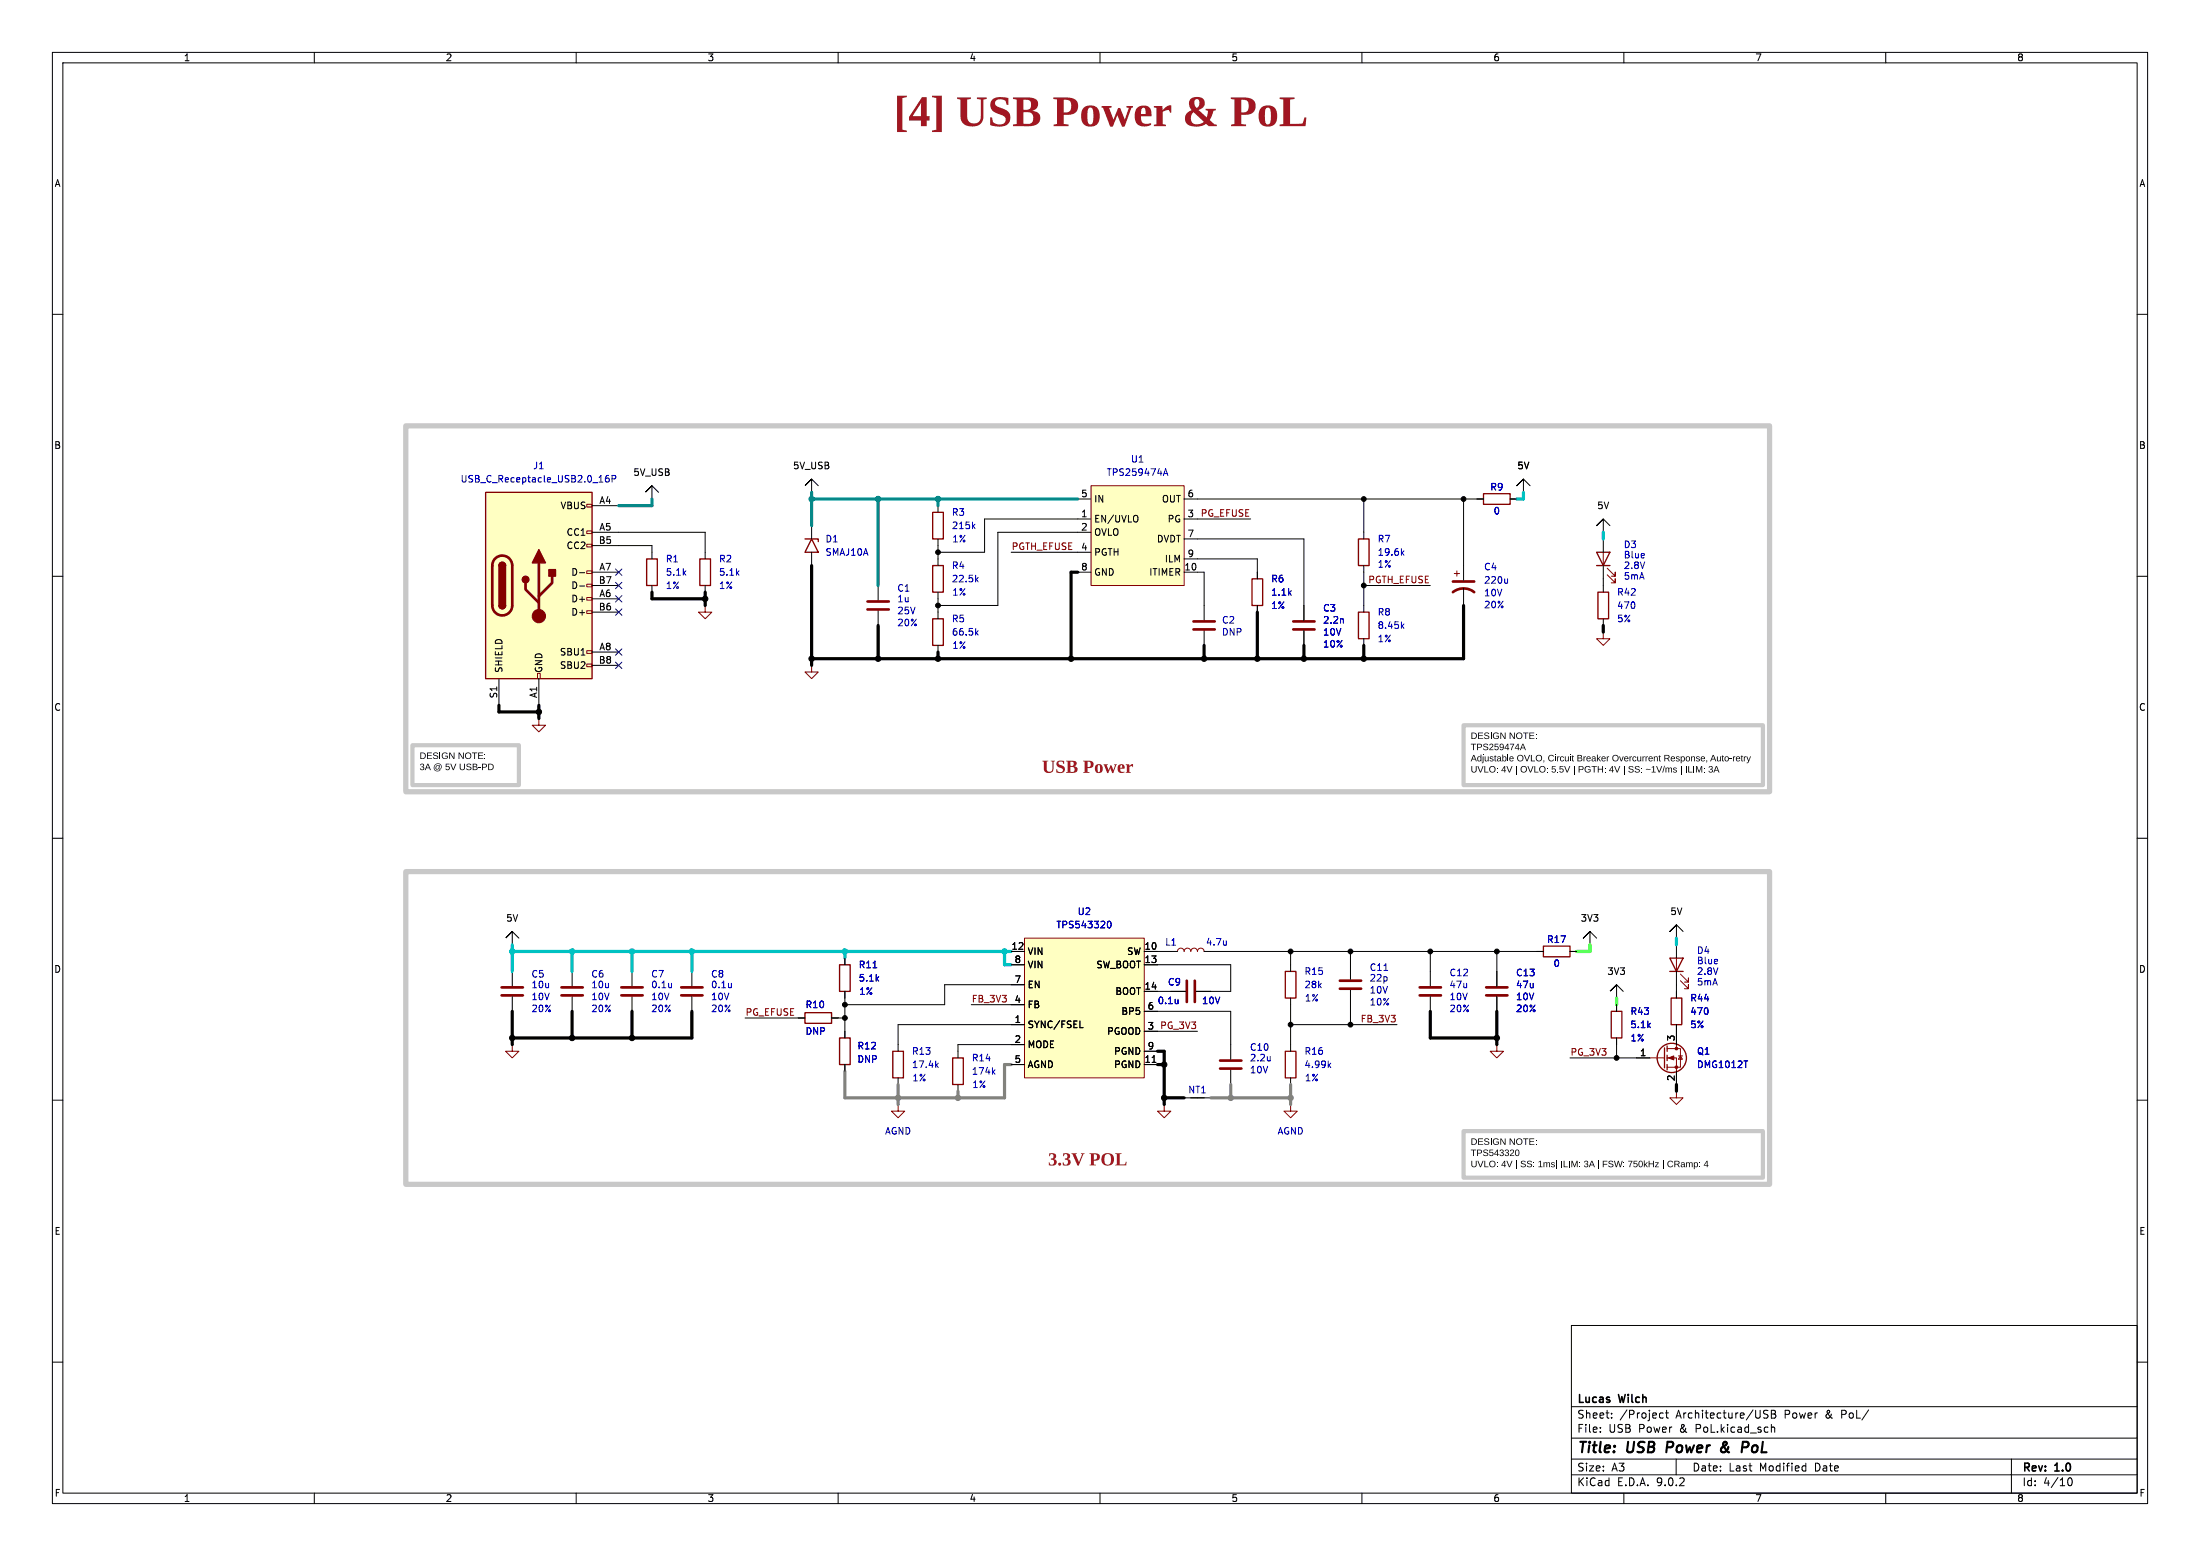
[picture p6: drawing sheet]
<svg xmlns="http://www.w3.org/2000/svg" width="420mm" height="297mm" viewBox="0 0 420 297" stroke-linecap="round" stroke-linejoin="round" font-family="sans-serif">
<g fill="none" stroke="#000" stroke-width=".19">
<path d="M10 10h400v277h-400zM12 12h396v273h-396zM60 10v2M110 10v2M160 10v2M210 10v2M260 10v2M310 10v2M360 10v2M10 60h2M408 60h2M125.7 94l-1.2-1.3-1.3 1.3 1.3-1.3v2.6"/>
<path d="M156.2 92.7l-1.3-1.3-1.2 1.3 1.2-1.3v2.6M179.1 96.5v1.3M10 110h2M154.9 100.3v2.6M154.9 105.4v2.6M179.1 102.9v1.2M179.1 106.7v1.3M179.1 113v1.3M179.1 116.8v1.3M229.9 115.6v2.8M240 109.2v1.3M240 115.6v1.2"/>
<path d="M408 110h2M102.9 137.2h.1M154.9 127h.1M179.1 123.2v1.3M229.9 120.4v2.8M10 160h2M408 160h2M99.1 179.1l-1.3-1.3-1.3 1.3 1.3-1.3v2.5M97.8 199.4h.1M97.8 185.4v2.8M97.8 190.2v2.8M109.2 185.4v2.8"/>
<path d="M109.2 190.2v2.8M120.6 185.4v2.8M120.6 190.2v2.8M132.1 185.4v2.8M132.1 190.2v2.8M152.4 194.3h1.3M158.7 194.3h1.3M161.3 182.9v1.3M161.3 189.2v1.3M161.3 196.9v1.2M223.5 181.6h1.3M223.5 189.2h2.8"/>
<path d="M228.3 189.2h2.8M229.9 181.6h1.2M234.9 199.4v2.8M246.4 184.2v1.2M246.4 190.5v1.3M246.4 199.4v1.3M308.6 191.8v1.2M308.6 198.1v1.3M309.9 189.2l-1.3-1.2-1.3 1.2 1.3-1.2v2.5M10 210h2M161.3 203.2v1.3M171.4 210.8h.1"/>
<path d="M182.9 200.7v1.2M182.9 207v1.3M222.2 210.8h.1M226.1 209.6h5M234.9 204.2v2.8M246.4 205.7v1.3M320 208.3h.1M408 210h2M300 253h108v32h-108zM10 260h2M300 278.5h108M300 274.5h108"/>
<path d="M300 268.5h108M305.5 273.2v.2M305.5 272.5v.1M307.7 270.5v.2M307.7 269.8v.1M316.9 270.6h.6M316.9 269.8h.6M317.9 269.7h.6M318.2 269.2v1.3l.3 .2M320 278.5v3M336.7 269.6l.8 .7-.1 .2-.2 .2-.5-.1M337.5 269.3l-.6-.1-.2 .3"/>
<path d="M338.2 269.2h.5l.2 .1v.3l-.2 .3a.4 .4 0 0 1 .3 .4 .4 .4 0 0 1-.3 .4h-.5zM338.2 269.9h.5M338.2 271.9v1.5M338.2 272.5l.2-.1 .3 .1 .1 .9M344.3 279.8l.4 .1M344.7 279.3v1.5M384 278.5v6.5M408 260h2M60 285v2M110 285v2M160 285v2M210 285v2"/>
<path d="M260 285v2M300 281.5h108M310 285v2M344.7 280.7l-.4 .1M360 285v2M394.7 282.7l.2-.5 .2-.1a.8 .8 0 0 1 .5 .7 .8 .8 0 0 1-.5 .8l-.2-.2-.2-.4"/>
</g>
<path d="M318.3 275.2l-.2 2M328.5 276.8l.1 .2a.53 .53 0 0 0 .9 0M329.5 275.8l-.9 .7M329.6 275.3l-.2-.1a.41 .41 0 0 0-.4 .5l.6 1.1M332.7 275.2l1 .1a.58 .58 0 0 1-.3 1h-.8" fill="none" stroke="#000" stroke-width=".4"/>
<g fill="none" stroke="#840000" stroke-width=".25">
<path d="M178.1 97.8h2v5.1h-2zM153.7 102.9h2.5v.5M154.9 102.9l1.3 2.5h-2.5zM178.1 118.1h2v5.1h-2zM178.1 108h2v5h-2zM239 110.5h2v5.1h-2zM153.7 193.3h5v2h-5zM160.3 184.2h2v5h-2zM160.3 198.1h2v5.1h-2zM245.4 185.4h2v5.1h-2zM307.6 193h2v5.1h-2zM181.9 201.9h2v5.1h-2z"/>
<path d="M227.3 209.6h2.6M245.4 200.7h2v5h-2z"/>
</g>
<g fill="none" stroke="#0000c2" stroke-width=".19">
<path d="M185.8 100.4l.3 .5M186.1 100.1l-.4 .4M186.4 110.6l.3 .5M186.7 110.2l-.4 .5M186.4 120.7l.3 .5M186.7 120.4l-.4 .5M234.1 179.6v.8M128.2 187.7v.8M128.2 188.4l-.1 .1M139.6 187.7v.8M139.6 188.4v.1M166.7 184.7h.7"/>
<path d="M224.9 190.7v.9M224.9 191.5h-.1M234.1 180.3l-.1 .1M189.6 204.6l.3 .4M189.9 204.2l-.4 .5M242.5 201.7v.8M242.5 202.4h-.1M253.7 203.3l.4 .5M254.1 202.9l-.5 .5"/>
</g>
<g fill="none" stroke="#840000" stroke-width=".51">
<path d="M227.8 118.6h4.1M227.8 120.1h4.1M95.8 188.5h4M95.8 190h4M107.2 188.5h4.1M107.2 190h4.1M118.6 188.5h4.1M118.6 190h4.1M130 188.5h4.1M130 190h4.1M226.6 187.2v4.1M228.1 187.2v4.1"/>
<path d="M232.9 202.4h4.1M232.9 204h4.1"/>
</g>
<path d="M102.9 137.2v1.2h1.2l-1.2 1.3-1.3-1.3h1.3M154.9 127v1.3h1.3l-1.3 1.2-1.2-1.2h1.2M97.8 199.4v1.3h1.3l-1.3 1.2-1.3-1.2h1.3M224.8 181.6a.64 .64 0 0 1 .6-.6 .64 .64 0 0 1 .7 .6 .64 .64 0 0 1 .6-.6 .64 .64 0 0 1 .6 .6 .64 .64 0 0 1 .7-.6 .64 .64 0 0 1 .6 .6 .64 .64 0 0 1 .6-.6 .64 .64 0 0 1 .7 .6M171.4 210.8v1.3h1.3l-1.3 1.3-1.2-1.3h1.2M222.2 210.8v1.3h1.3l-1.3 1.3-1.2-1.3h1.2M320 208.3v1.3h1.3l-1.3 1.2-1.2-1.2h1.2" fill="none" stroke="#840000" stroke-width=".19"/>
<path d="M92.7 94h20.3v35.5h-20.3z" fill="#ffffc2"/>
<g fill="none" stroke="#840000" stroke-width=".19">
<path d="M112 96.3h1v.5h-1zM112 101.3h1v.6h-1zM112 103.9h1v.5h-1zM112 109h1v.5h-1zM112 111.5h1v.5h-1zM112 114h1v.6h-1zM112 116.6h1v.5h-1zM102.6 128.5h.5v1h-.5zM112 124.2h1v.5h-1zM112 126.7h1v.6h-1zM306.1 120.7v1.2h1.2l-1.2 1.3-1.3-1.3h1.3M320 182.9v2.5"/>
<path d="M320 199.4v.8M320.8 187.2l1.5 1.5v-.7v.7h-.7M320.8 185.9l1.5 1.6v-.8v.8h-.7M246.4 210.8v1.3h1.2l-1.2 1.3-1.3-1.3h1.3M315 201.9h2.8M318.3 200.2h2.5v3.5h-2.5M318.3 201.9h1.7v2.6M320.4 201.5h.8M320.8 201.5l.4 .7h-.8z"/>
</g>
<g fill="none" stroke="#840000" stroke-width=".25">
<path d="M92.7 94h20.3v35.5h-20.3zM95.2 108a.64 .64 0 0 1 .7-.7 .64 .64 0 0 1 .6 .7M95.2 115.6a.64 .64 0 0 0 .7 .6 .64 .64 0 0 0 .6-.6M318.3 199.6v1.1M318.8 182.9h2.5l-1.3 2.5zM318.8 185.4h2.5M319 190.5h2.1v5.1h-2.1zM317.8 200v3.8M318.3 201.4v1M318.3 203.2v1"/>
<circle cx="319.2" cy="201.9" r="2.79"/>
</g>
<path d="M94.5 106.6a1.9 1.9 0 0 1 2.1-.4 1.9 1.9 0 0 1 1.2 1.8v7.6a1.91 1.91 0 0 1-1.9 1.9 1.91 1.91 0 0 1-1.9-1.9v-7.8l.2-.6zM100.3 111.3v1.2l2.6 2.6M102.9 107.4v10.2M105.4 110v1.3l-2.5 2.5" fill="none" stroke="#840000" stroke-width=".51"/>
<g fill="#840000" stroke="#840000" stroke-width=".25">
<path d="M95.2 108h1.3v7.6h-1.3z"/>
<path d="M95.4 107.5a.64 .64 0 0 1 .7-.1 .64 .64 0 0 1 .4 .6h-1.3z"/>
<path d="M95.2 115.6h1.3a.64 .64 0 0 1-.6 .6 .64 .64 0 0 1-.7-.6z"/>
<path d="M102.9 104.9l1.2 2.5h-2.5z"/>
<path d="M104.8 108.7h1.2v1.3h-1.2z"/>
<circle cx="100.3" cy="110.6" r=".63"/>
</g>
<g fill="#840000" stroke="#840000" stroke-width=".19">
<path d="M318.5 201.9l1-.4v.8z"/>
<circle cx="102.9" cy="117.6" r="1.27"/>
<circle cx="320" cy="200.2" r=".25"/>
<circle cx="320" cy="203.7" r=".25"/>
</g>
<g fill="none" stroke="#000" stroke-width=".19">
<path d="M113 96.5h5.1M292.1 92.7l-1.3-1.3-1.2 1.3 1.2-1.3v2.6M110.6 109.3h1M110.6 111.9h1M113 101.6h5.1M113 104.1h5.1M113 109.2h5.1M113 111.8h5.1M113 114.3h5.1M113 116.8h5.1M95.2 129.5v5.1M102.9 129.5v5.1"/>
<path d="M113 124.5h5.1M113 127h5.1M306.1 120.7h.1M320 180.3v2.6M320 185.4v2.6M320 189.2v1.3M320 195.6v3.8M246.4 210.8h.1M312.4 201.9h2.6M320 204.5v2.5"/>
</g>
<path d="M116.2 90.7l-.4 .1a.86 .86 0 0 0 0 1.2l.4-.1 .1-.4-.2-.3-.4 .1-.1 .2M116.8 91.4h.6l.2-.2-.1-.3-.7-.2v1.3M332.9 202.5h.7" fill="none" stroke="#0000c2" stroke-width=".19"/>
<path d="M208.3 92.7h17.8v19.1h-17.8z" fill="#ffffc2"/>
<path d="M208.3 92.7h17.8v19.1h-17.8zM134.6 115.6v1.2h1.3l-1.3 1.3-1.3-1.3h1.3" fill="none" stroke="#840000" stroke-width=".19"/>
<g fill="none" stroke="#000" stroke-width=".19">
<path d="M205.7 95.3h2.6M205.7 99.1h2.6M217.1 98.4a.9 .9 0 0 1 0 1.2M226.1 95.3h2.5M226.1 99.1h2.5M281.9 95.3h1.3M288.3 95.3h1.3M124.5 105.4v1.3M124.5 111.8v1.2M134.6 115.6h.1M134.6 105.4v1.3M134.6 111.8v1.2"/>
<path d="M167.6 111.8v2.8M167.6 116.6v2.8M205.7 101.6h2.6M205.7 105.4h2.6M205.7 109.2h2.6M226.1 109.2h2.5M226.1 102.9h2.5M226.1 106.7h2.5M321.3 177.8l-1.3-1.3-1.2 1.3 1.2-1.3v2.6"/>
</g>
<path d="M222.1 90.7l.4-1.2 .4 1.2M222.2 90.4h.6" fill="none" stroke="#0000c2" stroke-width=".19"/>
<path d="M283.2 94.2h5.1v2.1h-5.1zM123.4 106.7h2.1v5.1h-2.1zM133.6 106.7h2v5.1h-2z" fill="none" stroke="#840000" stroke-width=".25"/>
<path d="M165.6 114.8h4.1M165.6 116.3h4.1" fill="none" stroke="#840000" stroke-width=".51"/>
<path d="M195.6 179.1h22.8v26.6h-22.8z" fill="#ffffc2"/>
<path d="M277.6 109.5h1M278.1 109v1M306.1 105.4v2.6M306.8 109.7l1.6 1.6v-.8v.8h-.8M306.8 108.5l1.6 1.5v-.8v.8h-.8M195.6 179.1h22.8v26.6h-22.8zM285.7 199.4v1.3h1.3l-1.3 1.2-1.2-1.2h1.2" fill="none" stroke="#840000" stroke-width=".19"/>
<g fill="none" stroke="#000" stroke-width=".19">
<path d="M205.7 99.1h-17.7v6.3h-8.9M228.6 99.1h10.2M228.6 95.3h54.6M260.3 95.3v7.6M279.4 95.3v15.4M288.3 95.3h1.3M118.1 104.1h6.4v1.3M118.1 101.6h16.5v3.8M179.1 104.1v2.6M179.1 114.3v2.5M193 105.4h12.7M205.7 101.6h-15.2v14h-11.4"/>
<path d="M228.6 102.9h20.3v15.5M228.6 106.7h11.4v3.8M228.6 109.2h1.3v6.4M240 115.6v1.2M260.3 108v8.8M260.3 111.8h12.7M279.4 112.3v3.3M306.1 102.9v2.5M306.1 108v5M306.1 118.1v1.3M307.3 100.3l-1.2-1.2-1.3 1.2 1.3-1.2v2.5M248.9 120.4v2.8"/>
<path d="M260.3 121.9v1.3M304.8 179.1l-1.3-1.3-1.2 1.3 1.2-1.3v2.5M142.2 194.3h11.5M158.7 194.3h2.6M161.3 182.9v1.3M161.3 189.2v8.9M185.4 191.8h10.2M193 181.6h2.6M193 184.2h2.6M195.6 188h-15.3v3.8h-19M195.6 195.6h-24.2v5.1M195.6 199.4h-12.7v1.3"/>
<path d="M206.2 196.2h.6M218.4 181.6h5.1M218.4 184.2h16.5v5h-6.6M218.4 189.2h7.9M218.4 193h16.5v6.4M218.4 196.9h10.2M231.1 181.6h63.5M246.4 195.6h20.3M246.4 181.6v2.6M246.4 191.8v7.6M257.8 181.6v5.3M257.8 189v6.6"/>
<path d="M273 181.6v6.6M273 190.2v2.8M285.7 199.4h.1M285.7 181.6v6.6M285.7 190.2v2.8M299.7 181.6h1.3M308.6 191.8v1.2M308.6 198.1v3.8M320 188v2.5M320 195.6v3.8M161.3 203.2v1.3M171.4 205.7v1.3"/>
<path d="M193 203.2h2.6M218.4 203.2h2.6M218.4 200.7h2.6M220 202.8h.7M299.7 201.9h15.3M320 204.5v2.5"/>
</g>
<g fill="none" stroke="#0000c2" stroke-width=".19">
<path d="M256.4 118.2l.1 .7M267.7 119.5l.3 .5M267.7 105.5l.3 .5M268 119.1l-.5 .5M268 105.1l-.5 .5M287.8 110.5v.8M287.8 111.2l-.2 .1M211.4 176.3l.3-.5a.68 .68 0 0 1 .4 .7 .68 .68 0 0 1-.4 .6l-.3-.5M166.7 184.7h.7M224.9 190.7v.9M224.9 191.5h-.1M264.2 185.2h.7"/>
<path d="M178.8 203.3l.3 .5M179.1 202.9l-.5 .5M332.9 202.5h.7"/>
</g>
<path d="M259.3 116.8h2.1v5.1h-2.1zM259.3 102.9h2.1v5.1h-2.1zM304.8 105.4h2.5l-1.2 2.6zM304.8 108h2.5M305.1 113h2v5.1h-2zM294.6 180.6h5.1v2h-5.1zM170.4 200.7h2.1v5h-2.1z" fill="none" stroke="#840000" stroke-width=".25"/>
<path d="M246.9 118.6h4.1M277.4 113a3.3 3.3 0 0 1 4 0M277.4 111h4M246.9 120.1h4.1M255.8 187.2h4M255.8 188.7h4M271 188.5h4.1M271 190h4.1M283.7 188.5h4.1M283.7 190h4.1" fill="none" stroke="#840000" stroke-width=".51"/>
<g fill="none" stroke="#000" stroke-width=".61">
<path d="M124.5 113v1.3h10.1M134.6 113v2.6M154.9 108v19M167.6 119.4v6.3M205.7 109.2h-1.2v16.5M240 116.8v8.9M279.4 115.6v10.1h-124.5M306.1 119.4v1.3M95.2 134.6v1.3h7.7M102.9 134.6v2.6M179.1 124.5v1.2M229.9 123.2v2.5"/>
<path d="M248.9 123.2v2.5M260.3 123.2v2.5M97.8 193v6.4M109.2 193v5.1M120.6 193v5.1M132.1 193v5.1h-34.3M273 193v5.1h12.7M285.7 193v6.4M221 203.2h1.2M221 200.7h1.2v10.1M222.2 209.6h3.9M320 207v1.3"/>
</g>
<path d="M171.4 207v3.8M182.9 208.3v1.3M193 203.2h-1.2v6.4h-30.5v-5.1M231.1 209.6h15.3M234.9 207v2.6M246.4 207v3.8" fill="none" stroke="#848484" stroke-width=".61"/>
<path d="M290.8 94v1.3h-1.2M306.1 101.6v1.3M320 179.1v1.2M97.8 181.6h95.2M97.8 180.3v5.1M109.2 181.6v3.8M120.6 181.6v3.8M132.1 181.6v3.8M161.3 181.6v1.3M191.8 181.6v2.6h1.2" fill="none" stroke="#00c2c2" stroke-width=".61"/>
<path d="M303.5 180.3v1.3h-2.5M308.6 190.5v1.3" fill="none" stroke="#0f0" stroke-width=".61"/>
<path d="M124.5 95.3v1.2h-6.4M154.9 94v6.3M154.9 95.3h50.8M167.6 95.3v16.5M179.1 95.3v1.2" fill="none" stroke="#008484" stroke-width=".61"/>
<path d="M117.5 111.2l1.2 1.2M117.5 116.2l1.2 1.2M117.5 108.6l1.2 1.2M117.5 113.7l1.2 1.2M118.7 111.2l-1.2 1.2M118.7 116.2l-1.2 1.2M118.7 108.6l-1.2 1.2M118.7 113.7l-1.2 1.2M117.5 126.4l1.2 1.2M117.5 123.9l1.2 1.2M118.7 126.4l-1.2 1.2M118.7 123.9l-1.2 1.2" fill="none" stroke="#000084" stroke-width=".19"/>
<path d="M279.4 138.4h57.1v11.5h-57.1zM78.7 142.2h20.4v7.7h-20.4zM279.4 215.9h57.1v8.9h-57.1z" fill="none" stroke="#c8c8c8" stroke-width=".8"/>
<g fill="#000">
<path d="M280.9 139.8h.4a.61 .61 0 0 1 .7 .6 .61 .61 0 0 1-.6 .7h-.5v-.2h.4a.48 .48 0 0 0 .5-.5 .48 .48 0 0 0-.5-.4h-.2v.9h-.2zM289.6 140a.62 .62 0 0 1 1 .1 .62 .62 0 0 1-.4 .9 .62 .62 0 0 1-.8-.6h.2a.45 .45 0 0 0 .7 .4 .45 .45 0 0 0 0-.7 .45 .45 0 0 0-.7 .2l-.2 .1zM290.8 139.8h1v.2h-.5v1.1h-.1v-1.1h-.4zM80.2 143.6h.4a.61 .61 0 0 1 .7 .6 .61 .61 0 0 1-.6 .7h-.5v-.2h.5a.48 .48 0 0 0 .4-.5 .48 .48 0 0 0-.5-.4h-.2v.9h-.2zM80.3 145.9a.36 .36 0 0 1 .5-.1 .36 .36 0 0 1-.1 .6 .38 .38 0 0 1 0 .7 .38 .38 0 0 1-.5-.4h.1a.26 .26 0 0 0 .3 .2 .26 .26 0 0 0 .2-.3 .26 .26 0 0 0-.3-.2v-.1a.24 .24 0 0 0 .3-.1 .24 .24 0 0 0-.2-.3 .24 .24 0 0 0-.3 .2h-.1zM81.5 143.6h.9v.2h-.7v.4h.7v.1h-.7v.4h.8v.2h-1zM82.8 143.8l.6-.2 .2 .3h-.1a.26 .26 0 0 0-.4-.2 .26 .26 0 0 0-.1 .4l.2 .1a.4 .4 0 0 1 .5 .5 .4 .4 0 0 1-.7 .2l-.3-.2-.1-.1 .2-.1a.31 .31 0 0 0 .4 .3 .31 .31 0 0 0 .2-.4l-.6-.2zM83 146a.68 .68 0 0 1 1.1-.2 .68 .68 0 0 1-.2 1.1l-.2-.2a.32 .32 0 0 1-.3 .2 .32 .32 0 0 1-.3-.3h.2a.25 .25 0 0 0 .3 .1 .25 .25 0 0 0 .1-.4 .25 .25 0 0 0-.3-.1l-.1 .4h-.2l.2-.5h.3l.2 .1 .2-.1-.1 .7a.53 .53 0 0 0 .2-.8 .53 .53 0 0 0-.8-.1 .66 .66 0 0 0-.3 1 .66 .66 0 0 0 1 .1l.1 .1a.76 .76 0 0 1-1.1-.1 .76 .76 0 0 1 0-1zM83.9 143.6h.2v1.3h-.2zM84.5 143.8l.6-.2 .3 .2-.1 .2a.49 .49 0 0 0-.7 0 .49 .49 0 0 0 0 .7 .49 .49 0 0 0 .7-.1v-.2h-.3v-.1h.5v.4a.67 .67 0 0 1-1 0 .67 .67 0 0 1 0-.9zM85.8 143.6h.2l.6 1.1v-1.1h.2v1.3h-.2l-.7-1.1v1.1h-.1zM87.5 143.6h.2l.7 1.1v-1.1h.1v1.3h-.2l-.6-1.1v1.1h-.2z"/>
<path d="M88.9 143.8a.62 .62 0 0 1 1 .1 .62 .62 0 0 1-.3 .9 .62 .62 0 0 1-.8-.6h.1a.45 .45 0 0 0 .7 .4 .45 .45 0 0 0 0-.7 .45 .45 0 0 0-.7 .2l-.1 .1zM89.1 145.9l.6-.1 .3 .2-.2 .1a.26 .26 0 0 0-.3-.3 .26 .26 0 0 0-.1 .5h.1a.4 .4 0 0 1 .5 .5 .4 .4 0 0 1-.6 .2l-.3-.1-.1-.2h.1a.31 .31 0 0 0 .4 .3 .31 .31 0 0 0 .2-.5l-.6-.2zM90.1 143.6h1v.2h-.4v1.1h-.2v-1.1h-.4zM91.3 143.6h.9v.2h-.7v.4h.7v.1h-.7v.4h.8v.2h-1zM92.5 143.9h.2v.2h-.2zM92.5 144.7h.2v.2h-.2zM280.8 142h1v.1h-.4v1.1h-.2v-1.1h-.4zM280.9 146.2h.2v.8a.34 .34 0 0 0 .3 .3 .34 .34 0 0 0 .3-.3v-.8h.2v.8a.51 .51 0 0 1-.5 .5 .51 .51 0 0 1-.5-.5zM281.3 144.1h.1l.5 1.2h-.1l-.2-.3h-.5l-.2 .3h-.1l.2-.5h.6l-.3-.6-.2 .6h-.1zM282.2 139.8h.9v.2h-.8v.4h.8v.1h-.8v.4h.8v.2h-.9zM282 142h.5a.38 .38 0 0 1 .4 .3 .38 .38 0 0 1-.4 .4h-.4v.5h-.1v-.6h.5a.24 .24 0 0 0 .3-.3 .24 .24 0 0 0-.3-.2h-.4v.5h-.1zM282 146.2h.2l.4 1.1 .4-1.1h.2l-.5 1.3h-.2z"/>
<path d="M282.2 144.4h.2l.3 .1-.1-.5h.2v1.3h-.1v-.1a.36 .36 0 0 1-.5 .1 .36 .36 0 0 1-.2-.5h.2a.26 .26 0 0 0 .2 .4 .26 .26 0 0 0 .2-.4l-.1-.3a.26 .26 0 0 0-.3 .1 .26 .26 0 0 0 0 .2h-.2zM283 144h.2v.2h-.2zM283.4 146.2h.1v1.1h.6v.2h-.7zM283.2 142.1l.6-.1 .3 .2-.2 .1a.26 .26 0 0 0-.3-.3 .26 .26 0 0 0-.1 .4l.2 .1a.4 .4 0 0 1 .4 .5 .4 .4 0 0 1-.6 .2l-.3-.2-.1-.1h.2a.31 .31 0 0 0 .4 .2 .31 .31 0 0 0 .2-.4l-.6-.2zM284.4 142.1a.39 .39 0 0 1 .6-.1 .39 .39 0 0 1-.1 .6l-.4 .5h.6v.1h-.8l.5-.7a.24 .24 0 0 0 0-.4 .24 .24 0 0 0-.3 .2h-.2zM283.4 139.9l.6-.1 .3 .3h-.2a.26 .26 0 0 0-.3-.2 .26 .26 0 0 0-.1 .4h.2a.4 .4 0 0 1 .4 .5 .4 .4 0 0 1-.6 .3l-.3-.2-.1-.1 .2-.1a.31 .31 0 0 0 .4 .3 .31 .31 0 0 0 .2-.4l-.7-.2zM284.6 139.8h.1v1.3h-.1zM285.1 140l.6-.2 .4 .2-.1 .1a.49 .49 0 0 0-.7 .1 .49 .49 0 0 0 0 .7 .49 .49 0 0 0 .7-.1v-.2h-.4v-.2h.5v.5a.67 .67 0 0 1-.9 0 .67 .67 0 0 1-.1-.9zM284.5 146.4a.62 .62 0 0 1 .9 .1 .62 .62 0 0 1-.3 .9 .62 .62 0 0 1-.8-.6h.2a.45 .45 0 0 0 .6 .4 .45 .45 0 0 0 .1-.7 .45 .45 0 0 0-.7 .2l-.2 .1zM285.8 146.5h.1v.2h-.1zM285.8 147.3h.1v.2h-.1zM285.3 142h.7v.1h-.5v.4a.42 .42 0 0 1 .6 .2 .42 .42 0 0 1-.3 .5 .42 .42 0 0 1-.5-.3h.1a.28 .28 0 0 0 .4 .1 .28 .28 0 0 0 .1-.4 .28 .28 0 0 0-.4 0h-.2z"/>
<path d="M286.4 142.1l.2-.1a.62 .62 0 0 1 .5 .6 .62 .62 0 0 1-.6 .6l-.2-.2h.5l.1-.4-.4 .1-.2-.3h.1a.25 .25 0 0 0 .4 .2 .25 .25 0 0 0 0-.5 .25 .25 0 0 0-.4 .2l-.1 .1zM286.8 144h.2l-.1 .5a.39 .39 0 0 1 .6-.1 .39 .39 0 0 1 .1 .6l-.2 .3-.4-.1-.1 .1h-.1v-.4h.2v.3a.32 .32 0 0 0 .4-.3 .32 .32 0 0 0-.4-.4v.4h-.2zM286.4 139.8h.2l.7 1.1v-1.1h.1v1.3h-.2l-.6-1.1v1.1h-.2zM287.2 146.2h.1v.9h.2v.1h-.2v.3h-.1v-.3h-.6v-.1h.6v-.7l-.4 .7h-.2zM287.8 144h.1v1.3h-.1zM287.8 142h.1v.8h.2v.1h-.2v.3h-.1v-.3h-.6v-.1h.6v-.7l-.4 .7h-.2zM287.6 146.2h.1l.5 1.1 .4-1.1h.1l-.5 1.3h-.1zM288.2 139.8h.2l.7 1.1-.1-1.1h.2v1.3h-.2l-.7-1.1 .1 1.1h-.2zM288.2 142h.9l-.5 1.2h-.1v-.4l.4-.7h-.7zM289.4 146.2h.1v1.6h-.1zM289.7 142h.2v.8h.2v.1h-.2v.3h-.1v-.3h-.6v-.1h.6v-.7l-.5 .7h-.1zM289.8 144.2a.62 .62 0 0 1 1 .1 .62 .62 0 0 1-.4 1 .62 .62 0 0 1-.8-.6h.2a.45 .45 0 0 0 .7 .4 .45 .45 0 0 0 0-.8 .45 .45 0 0 0-.7 .3l-.2 .1z"/>
<path d="M290.4 146.4a.62 .62 0 0 1 1 .1 .62 .62 0 0 1-.3 .9 .62 .62 0 0 1-.8-.6h.2a.45 .45 0 0 0 .6 .4 .45 .45 0 0 0 .1-.7 .45 .45 0 0 0-.7 .2l-.2 .1zM290.6 142h.2l.5 1.2h-.2l-.1-.4h-.6l-.1 .4h-.2l.2-.5h.7l-.3-.6-.2 .6h-.2zM290.9 144.1h.2l.4 1.1 .4-1.1h.2l-.5 1.2h-.2zM292 139.8h.9v.2h-.8v.4h.7v.1h-.7v.4h.8v.2h-.9zM292.3 144.1h.1v1.1h.6v.1h-.7zM291.6 146.2h.2l.4 1.1 .4-1.1h.2l-.5 1.3h-.2zM292.9 146.2h.2v1.1h.6v.2h-.8zM293.2 140.1h.1v.2h-.1zM293.2 140.9h.1v.2h-.1zM293.3 144.2a.62 .62 0 0 1 1 .1 .62 .62 0 0 1-.3 1 .62 .62 0 0 1-.8-.6h.1a.45 .45 0 0 0 .7 .4 .45 .45 0 0 0 .1-.8 .45 .45 0 0 0-.7 .3l-.2 .1zM294 146.4a.62 .62 0 0 1 1 .1 .62 .62 0 0 1-.3 .9 .62 .62 0 0 1-.9-.6h.2a.45 .45 0 0 0 .7 .4 .45 .45 0 0 0 0-.7 .45 .45 0 0 0-.7 .2l-.2 .1zM295.3 146.5h.2v.2h-.2z"/>
<path d="M295.3 147.3h.2v.2h-.2zM295.7 144.2l.6-.1 .4 .3h-.2a.44 .44 0 0 0-.6 0 .44 .44 0 0 0 0 .7 .44 .44 0 0 0 .6-.2l.2 .1a.63 .63 0 0 1-1 .2 .63 .63 0 0 1 0-1zM296.9 144h.1v.2h-.1zM296.3 146.2h.7v.2h-.6v.4a.42 .42 0 0 1 .6 .1 .42 .42 0 0 1-.3 .6 .42 .42 0 0 1-.5-.3h.2a.28 .28 0 0 0 .4 .1 .28 .28 0 0 0 0-.4 .28 .28 0 0 0-.4 0h-.2zM297.3 147.3h.1v.2h-.1zM297.8 146.2h.6v.2h-.5v.4a.42 .42 0 0 1 .6 .1 .42 .42 0 0 1-.3 .6 .42 .42 0 0 1-.5-.3h.1a.28 .28 0 0 0 .4 .1 .28 .28 0 0 0 .1-.4 .28 .28 0 0 0-.4 0h-.2zM298.6 146.2h.2l.4 1.1 .4-1.1h.2l-.5 1.3h-.2zM299.7 144h.2v.2h-.2zM300.4 146.2h.2v1.6h-.2zM301.1 144.1h.5a.31 .31 0 0 1 .4 .2 .31 .31 0 0 1-.2 .4 .33 .33 0 0 1 .3 .4 .33 .33 0 0 1-.5 .2h-.5v-.1h.5a.23 .23 0 0 0 .3-.2 .23 .23 0 0 0-.3-.3h-.3v.5h-.2v-.6h.6l.1-.2-.1-.1-.4-.1v.4h-.2zM301.4 146.2h.5a.38 .38 0 0 1 .4 .4 .38 .38 0 0 1-.4 .4h-.4v.5h-.1v-.7h.5a.24 .24 0 0 0 .3-.2 .24 .24 0 0 0-.3-.2h-.4v.4h-.1zM302.7 146.4l.5-.2 .4 .2-.1 .1a.49 .49 0 0 0-.7 .1 .49 .49 0 0 0 0 .7 .49 .49 0 0 0 .7-.1v-.2h-.4v-.2h.6v.5a.67 .67 0 0 1-1 0 .67 .67 0 0 1 0-.9z"/>
<path d="M303.8 146.2h1v.2h-.4v1.1h-.1v-1.1h-.5zM304.9 144h.1v.8l.4-.4h.2l-.4 .4 .4 .5h-.1l-.4-.4-.1 .4h-.1zM305 146.2h.2v.5h.7v-.5h.1v1.3h-.1v-.6h-.7v.6h-.2zM306.3 146.5h.2v.2h-.2zM306.3 147.3h.2v.2h-.2zM307.8 146.2h.1v.9h.2v.1h-.2v.3h-.1v-.3h-.6v-.1h.6v-.7l-.5 .7h-.1zM308 144.2a.62 .62 0 0 1 .9 .1 .62 .62 0 0 1-.3 1 .62 .62 0 0 1-.8-.6h.2a.45 .45 0 0 0 .6 .4 .45 .45 0 0 0 .1-.8 .45 .45 0 0 0-.7 .3l-.2 .1zM308.1 146.2h.2l.4 1.1 .4-1.1h.2l-.5 1.3h-.2zM310 146.2h.1v1.6h-.1zM311 146.3l.6-.1 .2 .3h-.1a.26 .26 0 0 0-.4-.2 .26 .26 0 0 0 0 .4l.1 .1a.4 .4 0 0 1 .5 .4 .4 .4 0 0 1-.7 .3l-.3-.2v-.1l.1-.1a.31 .31 0 0 0 .4 .3 .31 .31 0 0 0 .2-.4l-.6-.2zM312.2 146.3l.6-.1 .2 .3h-.1a.26 .26 0 0 0-.4-.2 .26 .26 0 0 0-.1 .4l.2 .1a.4 .4 0 0 1 .5 .4 .4 .4 0 0 1-.7 .3l-.3-.2-.1-.1 .2-.1a.31 .31 0 0 0 .4 .3 .31 .31 0 0 0 .2-.4l-.6-.2zM313.3 146.5h.2v.2h-.2z"/>
<path d="M313.3 147.3h.2v.2h-.2zM314.2 146.8h.9a.57 .57 0 0 1-.8 .1h-.1zM315.3 146.4l.5-.2v1.1h.3v.2h-.8v-.2h.3v-.9l-.3 .2zM316.2 146.2h.1l.4 1.1 .5-1.1h.1l-.5 1.3h-.1zM317.7 146.2h.1l-.3 1.3h-.2zM317.7 144.1l1 .1v.4l-.3 .2 .4 .5h-.2l-.3-.5h-.4v.5h-.2v-.6l.8-.1a.23 .23 0 0 0 0-.3 .23 .23 0 0 0-.2-.1h-.4v.5h-.2zM318 146.5h.1v.2l.2-.2 .3 .2 .2-.2h.3l.1 1h-.2v-.7l-.1-.2-.2 .2v.7h-.2v-.7l-.2-.2-.2 .2v.7h-.1zM319.5 146.6l.4-.1 .2 .2h-.1a.18 .18 0 0 0-.3-.1 .18 .18 0 0 0 0 .3 .34 .34 0 0 1 .4 .4 .34 .34 0 0 1-.5 .1l-.2-.2h.1a.22 .22 0 0 0 .3 .2 .22 .22 0 0 0 .1-.3l-.4-.2zM320.9 146.2h.1v1.6h-.1zM321.8 146.2h.2v1.3h-.2zM322.3 146.2h.2v1.1h.6v.2h-.8zM323.3 146.2h.2v1.3h-.2z"/>
<path d="M323.8 146.2h.2l.4 1.1 .3-1.1h.3v1.3h-.2v-1.1l-.4 1.1h-.1l-.4-1.1v1.1h-.1zM325.3 146.5h.1v.2h-.1zM325.3 147.3h.1v.2h-.1zM326.3 146.3a.36 .36 0 0 1 .5-.1 .36 .36 0 0 1-.1 .6 .38 .38 0 0 1 0 .7 .38 .38 0 0 1-.5-.4h.1a.26 .26 0 0 0 .3 .3 .26 .26 0 0 0 .2-.4 .26 .26 0 0 0-.3-.1v-.1a.24 .24 0 0 0 .3-.2 .24 .24 0 0 0-.2-.3 .24 .24 0 0 0-.3 .2h-.1zM327 144.1h.2l.4 1.2h-.1l-.2-.3h-.5l-.2 .3h-.1l.2-.5h.6l-.2-.6-.3 .6h-.1zM327.6 146.2h.2l.5 1.3h-.2l-.1-.4h-.6l-.1 .4h-.2l.2-.5h.6l-.2-.6-.3 .6h-.1zM280.8 219.4h1v.2h-.4v1.1h-.2v-1.1h-.4zM280.9 217.3h.4a.61 .61 0 0 1 .7 .6 .61 .61 0 0 1-.6 .6h-.5v-.1h.4a.48 .48 0 0 0 .5-.5 .48 .48 0 0 0-.5-.5h-.2v1h-.2zM282.2 217.3h.9v.1h-.8v.4h.8v.2h-.8v.4h.8v.1h-.9zM282 219.4h.5a.38 .38 0 0 1 .4 .4 .38 .38 0 0 1-.4 .4h-.4v.5h-.1v-.6h.5a.24 .24 0 0 0 .3-.3 .24 .24 0 0 0-.3-.2h-.4v.5h-.1zM283.4 217.4l.6-.1 .3 .3h-.2a.26 .26 0 0 0-.3-.3 .26 .26 0 0 0-.1 .5h.2a.4 .4 0 0 1 .4 .5 .4 .4 0 0 1-.6 .2l-.3-.1-.1-.2h.2a.31 .31 0 0 0 .4 .3 .31 .31 0 0 0 .2-.5l-.7-.2zM284.6 217.3h.1v1.2h-.1z"/>
<path d="M285.1 217.4l.6-.1 .4 .2-.1 .1a.49 .49 0 0 0-.7 0 .49 .49 0 0 0 0 .7 .49 .49 0 0 0 .7 0v-.2h-.4v-.2h.5v.4a.67 .67 0 0 1-.9 .1 .67 .67 0 0 1-.1-1zM286.4 217.3h.2l.7 1v-1h.1v1.2h-.2l-.6-1v1h-.2zM288.2 217.3h.2l.7 1-.1-1h.2v1.2h-.2l-.7-1 .1 1h-.2zM289.4 219.5l.1-.1a.62 .62 0 0 1 .6 .6 .62 .62 0 0 1-.5 .7l-.4-.4v-.3h.2a.32 .32 0 0 0 .2 .5 .32 .32 0 0 0 .3-.5 .32 .32 0 0 0-.3-.5 .32 .32 0 0 0-.2 .5h-.2zM289.6 217.4a.62 .62 0 0 1 1 .1 .62 .62 0 0 1-.4 1 .62 .62 0 0 1-.8-.6h.2a.45 .45 0 0 0 .7 .4 .45 .45 0 0 0 0-.8 .45 .45 0 0 0-.7 .3l-.2 .1zM290.8 217.3h1v.1h-.5v1.1h-.1v-1.1h-.4zM292 217.3h.9v.1h-.8v.4h.7v.2h-.7v.4h.8v.1h-.9zM293.2 217.6h.1v.2h-.1zM293.2 218.3h.1v.2h-.1zM280.9 221.6h.2v.7a.34 .34 0 0 0 .3 .4 .34 .34 0 0 0 .3-.4v-.7h.2v.7a.51 .51 0 0 1-.5 .5 .51 .51 0 0 1-.5-.5zM282 221.6h.2l.4 1 .4-1h.2l-.5 1.2h-.2zM283.4 221.6h.1v1.1h.6v.1h-.7z"/>
<path d="M283.2 219.5l.6-.1 .3 .3h-.2a.26 .26 0 0 0-.3-.2 .26 .26 0 0 0-.1 .4l.2 .1a.4 .4 0 0 1 .4 .4 .4 .4 0 0 1-.6 .3l-.3-.2-.1-.1 .2-.1a.31 .31 0 0 0 .4 .3 .31 .31 0 0 0 .2-.4l-.6-.2zM284.5 221.7a.62 .62 0 0 1 .9 .1 .62 .62 0 0 1-.3 .9 .62 .62 0 0 1-.8-.5h.2a.45 .45 0 0 0 .6 .3 .45 .45 0 0 0 .1-.7 .45 .45 0 0 0-.7 .3l-.2 .1zM284.4 219.4h.7v.2h-.6v.4a.42 .42 0 0 1 .6 .1 .42 .42 0 0 1-.3 .6 .42 .42 0 0 1-.5-.3h.1a.28 .28 0 0 0 .4 .1 .28 .28 0 0 0 .1-.4 .28 .28 0 0 0-.4 0h-.2zM285.8 221.9h.1v.1h-.1zM285.8 222.6h.1v.2h-.1zM285.8 219.4h.2v.9h.1v.1h-.1v.3h-.2v-.3h-.6v-.1h.6v-.7l-.4 .7h-.2zM286.3 219.5a.36 .36 0 0 1 .6 0 .36 .36 0 0 1-.1 .5 .38 .38 0 0 1 0 .7 .38 .38 0 0 1-.5-.4h.1a.26 .26 0 0 0 .3 .3 .26 .26 0 0 0 .2-.4 .26 .26 0 0 0-.4-.1v-.1a.24 .24 0 0 0 .4-.1 .24 .24 0 0 0-.2-.4 .24 .24 0 0 0-.3 .2h-.1zM287.2 221.6h.1v.8h.2v.1h-.2v.3h-.1v-.3h-.6v-.1h.6v-.7l-.4 .7h-.2zM287.3 219.5a.36 .36 0 0 1 .6 0 .36 .36 0 0 1-.1 .5 .38 .38 0 0 1 0 .7 .38 .38 0 0 1-.6-.4h.2a.26 .26 0 0 0 .3 .3 .26 .26 0 0 0 .2-.4 .26 .26 0 0 0-.4-.1v-.1a.24 .24 0 0 0 .4-.1 .24 .24 0 0 0-.2-.4 .24 .24 0 0 0-.3 .2h-.1zM287.6 221.6h.1l.5 1 .4-1h.1l-.5 1.2h-.1zM288.3 219.5a.39 .39 0 0 1 .6 0 .39 .39 0 0 1-.1 .6l-.4 .4h.7v.2h-.9l.6-.7a.24 .24 0 0 0 0-.4 .24 .24 0 0 0-.4 .2l-.1-.1zM289.4 221.5h.1v1.7h-.1z"/>
<path d="M290.4 221.7l.6-.1 .3 .2-.2 .1a.26 .26 0 0 0-.4-.3 .26 .26 0 0 0 0 .4l.1 .1a.4 .4 0 0 1 .5 .5 .4 .4 0 0 1-.6 .2l-.4-.2v-.1h.1a.31 .31 0 0 0 .4 .2 .31 .31 0 0 0 .2-.4l-.6-.2zM291.6 221.7l.6-.1 .3 .2-.2 .1a.26 .26 0 0 0-.4-.3 .26 .26 0 0 0 0 .4l.1 .1a.4 .4 0 0 1 .5 .5 .4 .4 0 0 1-.7 .2l-.3-.2v-.1h.1a.31 .31 0 0 0 .4 .2 .31 .31 0 0 0 .2-.4l-.6-.2zM292.7 221.9h.2v.1h-.2zM292.7 222.6h.2v.2h-.2zM293.7 221.8l.5-.2v1.1h.3v.1h-.8v-.1h.3v-1l-.3 .2zM294.7 221.9h.1v.1l.2-.2 .3 .2 .2-.1h.3l.1 .9h-.1l-.1-.7-.1-.1-.2 .2v.6h-.2v-.7l-.2-.1-.2 .2v.6h-.1zM296.2 221.9h.5l.1 .2h-.1a.18 .18 0 0 0-.3-.2 .18 .18 0 0 0 0 .3 .34 .34 0 0 1 .4 .4 .34 .34 0 0 1-.5 .2l-.2-.2 .1-.1a.22 .22 0 0 0 .3 .2 .22 .22 0 0 0 .1-.3l-.4-.1zM297.1 221.5h.1v1.7h-.1zM298 221.6h.2v1.2h-.2zM298.5 221.6h.2v1.1h.6v.1h-.8zM299.5 221.6h.2v1.2h-.2zM300 221.6h.2l.4 1 .4-1h.2v1.2h-.2v-1.1l-.4 1.1h-.1l-.4-1.1v1.1h-.1z"/>
<path d="M301.5 221.9h.2v.1h-.2zM301.5 222.6h.2v.2h-.2zM302.5 221.7a.36 .36 0 0 1 .6-.1 .36 .36 0 0 1-.2 .6 .38 .38 0 0 1 .1 .6 .38 .38 0 0 1-.6-.3h.1a.26 .26 0 0 0 .3 .2 .26 .26 0 0 0 .2-.3 .26 .26 0 0 0-.3-.2v-.1a.24 .24 0 0 0 .3-.1 .24 .24 0 0 0-.2-.3 .24 .24 0 0 0-.2 .2h-.2zM303.8 221.6h.2l.5 1.2h-.2l-.1-.4h-.6l-.1 .4h-.2l.2-.5h.6l-.2-.6-.2 .6h-.2zM305 221.5h.2v1.7h-.2zM306 221.6h.8v.1h-.7v.5h.7v.1h-.7v.5h-.1zM307.1 221.7l.6-.1 .3 .2-.2 .1a.26 .26 0 0 0-.3-.3 .26 .26 0 0 0-.1 .4l.2 .1a.4 .4 0 0 1 .4 .5 .4 .4 0 0 1-.6 .2l-.3-.2-.1-.1h.2a.31 .31 0 0 0 .4 .2 .31 .31 0 0 0 .2-.4l-.7-.2zM308.1 221.6h.2l.3 1 .3-1h.1l.3 1 .3-1h.2l-.4 1.2h-.2l-.3-1-.2 1h-.2zM309.9 221.9h.2v.1h-.2zM309.9 222.6h.2v.2h-.2zM310.8 221.6h.8l-.4 1.2h-.1v-.4l.4-.7h-.7zM311.9 221.6h.7v.1h-.6v.4a.42 .42 0 0 1 .6 .2 .42 .42 0 0 1-.3 .5 .42 .42 0 0 1-.5-.3h.2a.28 .28 0 0 0 .4 .1 .28 .28 0 0 0 0-.4 .28 .28 0 0 0-.4 0h-.2z"/>
<path d="M312.9 221.7l.1-.1a.62 .62 0 0 1 .6 .6 .62 .62 0 0 1-.5 .6l-.3-.3v-.3h.1a.32 .32 0 0 0 .3 .5 .32 .32 0 0 0 .3-.5 .32 .32 0 0 0-.3-.5 .32 .32 0 0 0-.3 .5h-.1zM313.8 221.5h.2v.8l.4-.4h.2l-.4 .4 .4 .5h-.2l-.3-.4-.1 .4h-.2zM314.7 221.6h.2v.5h.7v-.5h.1v1.2h-.1v-.6h-.7v.6h-.2zM316 221.9h.7l-.6 .8h.6v.1h-.8l.6-.8h-.5zM317.4 221.5h.2v1.7h-.2zM318.5 221.7l.6-.1 .3 .2-.1 .1a.44 .44 0 0 0-.7 0 .44 .44 0 0 0 0 .6 .44 .44 0 0 0 .7-.1l.1 .1a.63 .63 0 0 1-.9 .2 .63 .63 0 0 1 0-1zM319.6 221.6l1 .1v.4l-.3 .2 .4 .5h-.2l-.3-.5h-.4v.5h-.2v-.7l.8-.1a.23 .23 0 0 0 0-.2 .23 .23 0 0 0-.2-.1h-.4v.4h-.2zM321 221.9l.3-.1 .2 .1 .3 .9h-.3v-.2l-.3 .2-.3-.1v-.2l.3 .2 .3-.3a.26 .26 0 0 0-.3-.1 .26 .26 0 0 0-.2 .2h-.1v-.2l.6-.1v-.1l-.2-.1-.4 .1zM321.9 221.9h.1v.1l.3-.2 .3 .2 .1-.1h.3l.1 .9h-.1v-.7l-.2-.1-.2 .2v.6h-.2v-.7l-.1-.1-.2 .2-.1 .6h-.1zM323.4 221.9h.1v.1a.39 .39 0 0 1 .6-.1 .39 .39 0 0 1 .1 .6l-.3 .3-.4-.2v.6h-.1v-.9h.1l.1 .3a.32 .32 0 0 0 .4-.3 .32 .32 0 0 0-.4-.3l-.1 .3h-.1zM324.4 221.9h.2v.1h-.2zM324.4 222.6h.2v.2h-.2z"/>
<path d="M325.8 221.6h.2v.8h.2v.1h-.2v.3h-.2v-.3h-.5v-.1h.5v-.7l-.4 .7h-.1z"/>
</g>
<path d="M77.5 81.3h260.3v69.8h-260.3zM77.5 166.4h260.3v59.7h-260.3z" fill="none" stroke="#c8c8c8" stroke-width="1"/>
<g fill="#000" stroke="#000" stroke-width=".19">
<circle cx="260.3" cy="95.3" r=".46"/>
<circle cx="279.4" cy="95.3" r=".46"/>
<circle cx="134.6" cy="114.3" r=".52"/>
<circle cx="179.1" cy="115.6" r=".46"/>
<circle cx="179.1" cy="105.4" r=".46"/>
<circle cx="260.3" cy="111.8" r=".46"/>
<circle cx="102.9" cy="135.9" r=".52"/>
<circle cx="154.9" cy="125.7" r=".52"/>
<circle cx="167.6" cy="125.7" r=".52"/>
<circle cx="179.1" cy="125.7" r=".52"/>
<circle cx="204.5" cy="125.7" r=".52"/>
<circle cx="229.9" cy="125.7" r=".52"/>
<circle cx="240" cy="125.7" r=".52"/>
<circle cx="248.9" cy="125.7" r=".52"/>
<circle cx="260.4" cy="125.7" r=".52"/>
<circle cx="97.8" cy="198.1" r=".52"/>
<circle cx="109.2" cy="198.1" r=".52"/>
<circle cx="120.7" cy="198.1" r=".52"/>
<circle cx="161.3" cy="194.3" r=".46"/>
<circle cx="161.3" cy="191.8" r=".46"/>
<circle cx="246.4" cy="181.6" r=".46"/>
<circle cx="246.4" cy="195.6" r=".46"/>
<circle cx="257.8" cy="181.6" r=".46"/>
<circle cx="257.8" cy="195.6" r=".46"/>
<circle cx="273" cy="181.6" r=".46"/>
<circle cx="285.7" cy="181.6" r=".46"/>
<circle cx="285.8" cy="198.1" r=".52"/>
<circle cx="222.3" cy="209.6" r=".52"/>
<circle cx="222.3" cy="203.2" r=".52"/>
<circle cx="308.6" cy="201.9" r=".46"/>
</g>
<g fill="#848484" stroke="#848484" stroke-width=".19">
<circle cx="246.4" cy="209.6" r=".52"/>
<circle cx="182.9" cy="209.6" r=".52"/>
<circle cx="235" cy="209.6" r=".52"/>
<circle cx="171.5" cy="209.6" r=".52"/>
</g>
<g fill="#008484" stroke="#008484" stroke-width=".19">
<circle cx="179.1" cy="95.3" r=".52"/>
<circle cx="167.6" cy="95.3" r=".52"/>
<circle cx="154.9" cy="95.3" r=".52"/>
</g>
<g fill="#00c2c2" stroke="#00c2c2" stroke-width=".19">
<circle cx="109.2" cy="181.6" r=".52"/>
<circle cx="97.8" cy="181.6" r=".52"/>
<circle cx="161.3" cy="181.6" r=".52"/>
<circle cx="191.8" cy="181.6" r=".52"/>
<circle cx="132.1" cy="181.6" r=".52"/>
<circle cx="120.7" cy="181.6" r=".52"/>
</g>
<text font-size="8.4" fill="#a21622" x="170.6" y="26.3">[4] USBPower&amp; PoL</text>
<g font-size="3.5" fill="#a21622">
<text x="198.9" y="148">USBPower</text>
<text x="200.1" y="222.9">3.3VPOL</text>
</g>
<g font-size="2.8">
<text x="301" y="277.9">Title:</text>
<text x="310.6" y="277.9">USB</text>
<text x="319" y="277.9">Power</text>
<text x="330.2" y="277.9">&amp;</text>
<text x="335" y="277.9">PoL</text>
</g>
<g font-size="2.1">
<text x="301" y="268.2">Lucas</text>
<text x="309.2" y="268.2">Wilch</text>
<text x="301" y="273.7">File:</text>
<text x="301" y="271">Sheet:</text>
<text x="307.1" y="273.7">USB</text>
<text x="309.2" y="271">/Project</text>
<text x="312.9" y="273.7">Power</text>
<text x="320" y="271">Architecture/USB</text>
<text x="320.8" y="273.7">&amp;</text>
<text x="324" y="273.7">PoL.kicad_sch</text>
<text x="340.8" y="271">Power</text>
<text x="348.8" y="271">&amp;</text>
<text x="351.9" y="271">PoL/</text>
<text x="301" y="281.1">Size:</text>
<text x="307.6" y="281.1">A3</text>
<text x="323" y="281.1">Date:</text>
<text x="330" y="281.1">Last</text>
<text x="335.9" y="281.1">Modified</text>
<text x="346.6" y="281.1">Date</text>
<text x="386" y="281.3">Rev:</text>
<text x="392.4" y="281.3">1.0</text>
<text x="301" y="283.9">KiCad</text>
<text x="308.7" y="283.9">E.D.A.</text>
<text x="316.3" y="283.9">9.0.2</text>
<text x="386" y="283.9">Id:</text>
<text x="390.1" y="283.9">4/10</text>
</g>
<g font-size="1.8">
<text x="35" y="11.9">1</text>
<text x="85" y="11.9">2</text>
<text x="135" y="11.9">3</text>
<text x="185" y="11.9">4</text>
<text x="235" y="11.9">5</text>
<text x="285" y="11.9">6</text>
<text x="335" y="11.9">7</text>
<text x="385" y="11.9">8</text>
<text x="10.3" y="35.9">A</text>
<text x="408.3" y="35.9">A</text>
<text x="10.3" y="85.9">B</text>
<text x="151.3" y="89.8">5V_USB</text>
<text x="289.6" y="89.8">5V</text>
<text x="408.2" y="85.9">B</text>
<text x="120.8" y="91">5V_USB</text>
<text x="206.3" y="95">5</text>
<text x="226.6" y="95">6</text>
<text x="106.9" y="97.4">VBUS</text>
<text x="114.3" y="96.3">A4</text>
<text x="114.3" y="101.3">A5</text>
<text x="206.3" y="98.8">1</text>
<text x="206.3" y="101.3">2</text>
<text x="208.8" y="96.1">IN</text>
<text x="208.8" y="99.9">EN/UVLO</text>
<text x="221.7" y="96.1">OUT</text>
<text x="222.8" y="99.9">PG</text>
<text x="226.6" y="98.8">3</text>
<text x="304.8" y="97.4">5V</text>
<text x="108.1" y="102.5">CC1</text>
<text x="108.1" y="105">CC2</text>
<text x="114.2" y="103.9">B5</text>
<text x="206.3" y="105.2">4</text>
<text x="208.8" y="102.5">OVLO</text>
<text x="208.8" y="106.3">PGTH</text>
<text x="220.8" y="103.7">DVDT</text>
<text x="222.3" y="107.5">ILM</text>
<text x="226.6" y="102.6">7</text>
<text x="226.6" y="106.4">9</text>
<text x="109" y="110.1">D-</text>
<text x="109" y="112.6">D-</text>
<text x="114.2" y="111.5">B7</text>
<text x="114.3" y="109">A7</text>
<text x="206.3" y="109">8</text>
<text x="208.8" y="110.1">GND</text>
<text x="219.3" y="110.1">ITIMER</text>
<text x="226" y="109">10</text>
<text x="109" y="115.2">D+</text>
<text x="109" y="117.7">D+</text>
<text x="114.2" y="116.6">B6</text>
<text x="114.3" y="114">A6</text>
<text x="106.8" y="125.3">SBU1</text>
<text x="114.3" y="124.2">A8</text>
<text x="96.1" y="128.5" transform="rotate(-90 96.1 128.5)">SHIELD</text>
<text x="103.7" y="128.5" transform="rotate(-90 103.7 128.5)">GND</text>
<text x="106.8" y="127.9">SBU2</text>
<text x="114.2" y="126.7">B8</text>
<text x="10.3" y="135.9">C</text>
<text x="95" y="133.4" transform="rotate(-90 95 133.4)">S1</text>
<text x="102.6" y="133.3" transform="rotate(-90 102.6 133.3)">A1</text>
<text x="408.2" y="135.9">C</text>
<text x="80.1" y="147.7">3A @ 5V USB-PD</text>
<text x="280.8" y="146">Adjustable OVLO, Circuit Breaker Overcurrent Response, Auto-retry</text>
<text x="96.5" y="176.1">5V</text>
<text x="301.7" y="176.1">3V3</text>
<text x="318.8" y="174.9">5V</text>
<text x="10.3" y="185.9">D</text>
<text x="193" y="181.4">12</text>
<text x="193.6" y="183.9">8</text>
<text x="196.1" y="182.5">VIN</text>
<text x="196.1" y="185">VIN</text>
<text x="209.2" y="185">SW_BOOT</text>
<text x="215.1" y="182.5">SW</text>
<text x="218.4" y="181.4">10</text>
<text x="218.4" y="183.9">13</text>
<text x="408.2" y="185.9">D</text>
<text x="193.6" y="187.7">7</text>
<text x="193.6" y="191.5">4</text>
<text x="196.1" y="188.8">EN</text>
<text x="212.8" y="190.1">BOOT</text>
<text x="218.4" y="189">14</text>
<text x="306.7" y="186.3">3V3</text>
<text x="193.6" y="195.3">1</text>
<text x="196.1" y="192.6">FB</text>
<text x="196.1" y="196.4">SYNC/FSEL</text>
<text x="211.3" y="197.7">PGOOD</text>
<text x="214" y="193.9">BP5</text>
<text x="219" y="192.8">6</text>
<text x="219" y="196.6">3</text>
<text x="193.6" y="199.1">2</text>
<text x="193.6" y="202.9">5</text>
<text x="196.1" y="200.3">MODE</text>
<text x="212.6" y="201.5">PGND</text>
<text x="218.4" y="202.9">11</text>
<text x="219" y="200.4">9</text>
<text x="313" y="201.7">1</text>
<text x="319.8" y="198.8" transform="rotate(-90 319.8 198.8)">3</text>
<text x="196.1" y="204.1">AGND</text>
<text x="212.6" y="204.1">PGND</text>
<text x="319.8" y="206.4" transform="rotate(-90 319.8 206.4)">2</text>
<text x="10.3" y="235.9">E</text>
<text x="408.3" y="235.9">E</text>
<text x="10.3" y="285.9">F</text>
<text x="35" y="286.9">1</text>
<text x="85" y="286.9">2</text>
<text x="135" y="286.9">3</text>
<text x="185" y="286.9">4</text>
<text x="235" y="286.9">5</text>
<text x="285" y="286.9">6</text>
<text x="335" y="286.9">7</text>
<text x="385" y="286.9">8</text>
<text x="408.3" y="285.9">F</text>
</g>
<g font-size="1.8" fill="#0000c2">
<text x="101.7" y="89.8">J1</text>
<text x="215.8" y="88.5">U1</text>
<text x="87.8" y="92.3">USB_C_Receptacle_USB2.0_16P</text>
<text x="211.2" y="91">TPS259474A</text>
<text x="284.4" y="93.8">R9</text>
<text x="181.6" y="98.7">R3</text>
<text x="181.6" y="101.2">215k</text>
<text x="285" y="98.4">0</text>
<text x="127" y="107.5">R1</text>
<text x="137.2" y="107.5">R2</text>
<text x="157.5" y="103.7">D1</text>
<text x="157.5" y="106.3">SMAJ10A</text>
<text x="181.7" y="103.7">1%</text>
<text x="262.9" y="103.7">R7</text>
<text x="262.9" y="106.3">19.6k</text>
<text x="309.9" y="104.8">D3</text>
<text x="309.9" y="106.8">Blue</text>
<text x="127" y="110.1">5.1k</text>
<text x="127" y="112.6">1%</text>
<text x="137.2" y="110.1">5.1k</text>
<text x="137.2" y="112.6">1%</text>
<text x="171.2" y="113.1">C1</text>
<text x="181.6" y="108.8">R4</text>
<text x="181.6" y="111.4">22.5k</text>
<text x="181.7" y="113.9">1%</text>
<text x="242.6" y="111.4">R6</text>
<text x="242.6" y="113.9">1.1k</text>
<text x="262.9" y="108.6">1%</text>
<text x="283.2" y="109.1">C4</text>
<text x="283.2" y="111.6">220u</text>
<text x="308.6" y="113.9">R42</text>
<text x="309.9" y="108.8">2.8V</text>
<text x="309.9" y="110.8">5mA</text>
<text x="171.2" y="115.2">1u</text>
<text x="171.2" y="119.7">20%</text>
<text x="171.2" y="117.4">25V</text>
<text x="181.6" y="119">R5</text>
<text x="233.2" y="119.2">C2</text>
<text x="242.6" y="116.4">1%</text>
<text x="252.5" y="116.9">C3</text>
<text x="252.5" y="119.2">2.2n</text>
<text x="262.9" y="117.7">R8</text>
<text x="283.2" y="116.3">20%</text>
<text x="283.2" y="114">10V</text>
<text x="308.6" y="116.4">470</text>
<text x="308.6" y="119">5%</text>
<text x="181.6" y="121.5">66.5k</text>
<text x="181.7" y="124.1">1%</text>
<text x="233.2" y="121.5">DNP</text>
<text x="252.5" y="123.8">10%</text>
<text x="252.5" y="121.5">10V</text>
<text x="262.9" y="122.8">1%</text>
<text x="262.9" y="120.2">8.45k</text>
<text x="201.6" y="177.4">TPS543320</text>
<text x="205.6" y="174.9">U2</text>
<text x="163.8" y="185">R11</text>
<text x="222.3" y="180.7">L1</text>
<text x="230.1" y="180.7">4.7u</text>
<text x="261.4" y="185.5">C11</text>
<text x="295.2" y="180.2">R17</text>
<text x="296.5" y="184.8">0</text>
<text x="323.9" y="182.3">D4</text>
<text x="323.9" y="184.3">Blue</text>
<text x="101.4" y="186.8">C5</text>
<text x="101.4" y="188.8">10u</text>
<text x="101.4" y="191.1">10V</text>
<text x="112.8" y="186.8">C6</text>
<text x="112.8" y="188.8">10u</text>
<text x="112.8" y="191.1">10V</text>
<text x="124.2" y="186.8">C7</text>
<text x="124.2" y="188.8">0.1u</text>
<text x="124.2" y="191.1">10V</text>
<text x="135.6" y="186.8">C8</text>
<text x="135.6" y="188.8">0.1u</text>
<text x="135.6" y="191.1">10V</text>
<text x="163.8" y="187.6">5.1k</text>
<text x="163.9" y="190.1">1%</text>
<text x="220.9" y="191.9">0.1u</text>
<text x="222.9" y="188.3">C9</text>
<text x="229.4" y="191.9">10V</text>
<text x="248.9" y="188.8">28k</text>
<text x="248.9" y="186.3">R15</text>
<text x="249" y="191.4">1%</text>
<text x="261.4" y="187.6">22p</text>
<text x="261.4" y="189.8">10V</text>
<text x="276.6" y="186.5">C12</text>
<text x="276.6" y="188.8">47u</text>
<text x="276.6" y="191.1">10V</text>
<text x="289.3" y="186.5">C13</text>
<text x="289.3" y="188.8">47u</text>
<text x="289.3" y="191.1">10V</text>
<text x="322.6" y="191.4">R44</text>
<text x="323.9" y="186.3">2.8V</text>
<text x="323.9" y="188.3">5mA</text>
<text x="101.4" y="193.4">20%</text>
<text x="112.8" y="193.4">20%</text>
<text x="124.2" y="193.4">20%</text>
<text x="135.6" y="193.4">20%</text>
<text x="153.7" y="197.7">DNP</text>
<text x="153.7" y="192.6">R10</text>
<text x="261.4" y="192.1">10%</text>
<text x="276.6" y="193.4">20%</text>
<text x="289.3" y="193.4">20%</text>
<text x="311.2" y="196.4">5.1k</text>
<text x="311.2" y="193.9">R43</text>
<text x="322.6" y="193.9">470</text>
<text x="322.6" y="196.4">5%</text>
<text x="163.6" y="203">DNP</text>
<text x="163.6" y="200.5">R12</text>
<text x="174" y="201.5">R13</text>
<text x="185.4" y="202.8">R14</text>
<text x="238.5" y="200.8">C10</text>
<text x="238.5" y="202.8">2.2u</text>
<text x="248.9" y="201.5">R16</text>
<text x="311.2" y="199">1%</text>
<text x="323.9" y="201.5">Q1</text>
<text x="174" y="204.1">17.4k</text>
<text x="174.1" y="206.6">1%</text>
<text x="185.4" y="205.3">174k</text>
<text x="185.5" y="207.9">1%</text>
<text x="226.7" y="208.9">NT1</text>
<text x="238.5" y="205.1">10V</text>
<text x="248.9" y="204.1">4.99k</text>
<text x="249" y="206.6">1%</text>
<text x="323.9" y="204.1">DMG1012T</text>
<text x="168.9" y="216.8">AGND</text>
<text x="243.8" y="216.8">AGND</text>
</g>
<g font-size="1.8" fill="#840000">
<text x="229.1" y="98.7">PG_EFUSE</text>
<text x="193" y="105.1">PGTH_EFUSE</text>
<text x="261.1" y="111.4">PGTH_EFUSE</text>
<text x="185.4" y="191.4">FB_3V3</text>
<text x="142.2" y="194">PG_EFUSE</text>
<text x="221.4" y="196.5">PG_3V3</text>
<text x="259.7" y="195.2">FB_3V3</text>
<text x="299.7" y="201.6">PG_3V3</text>
</g>
</svg>
